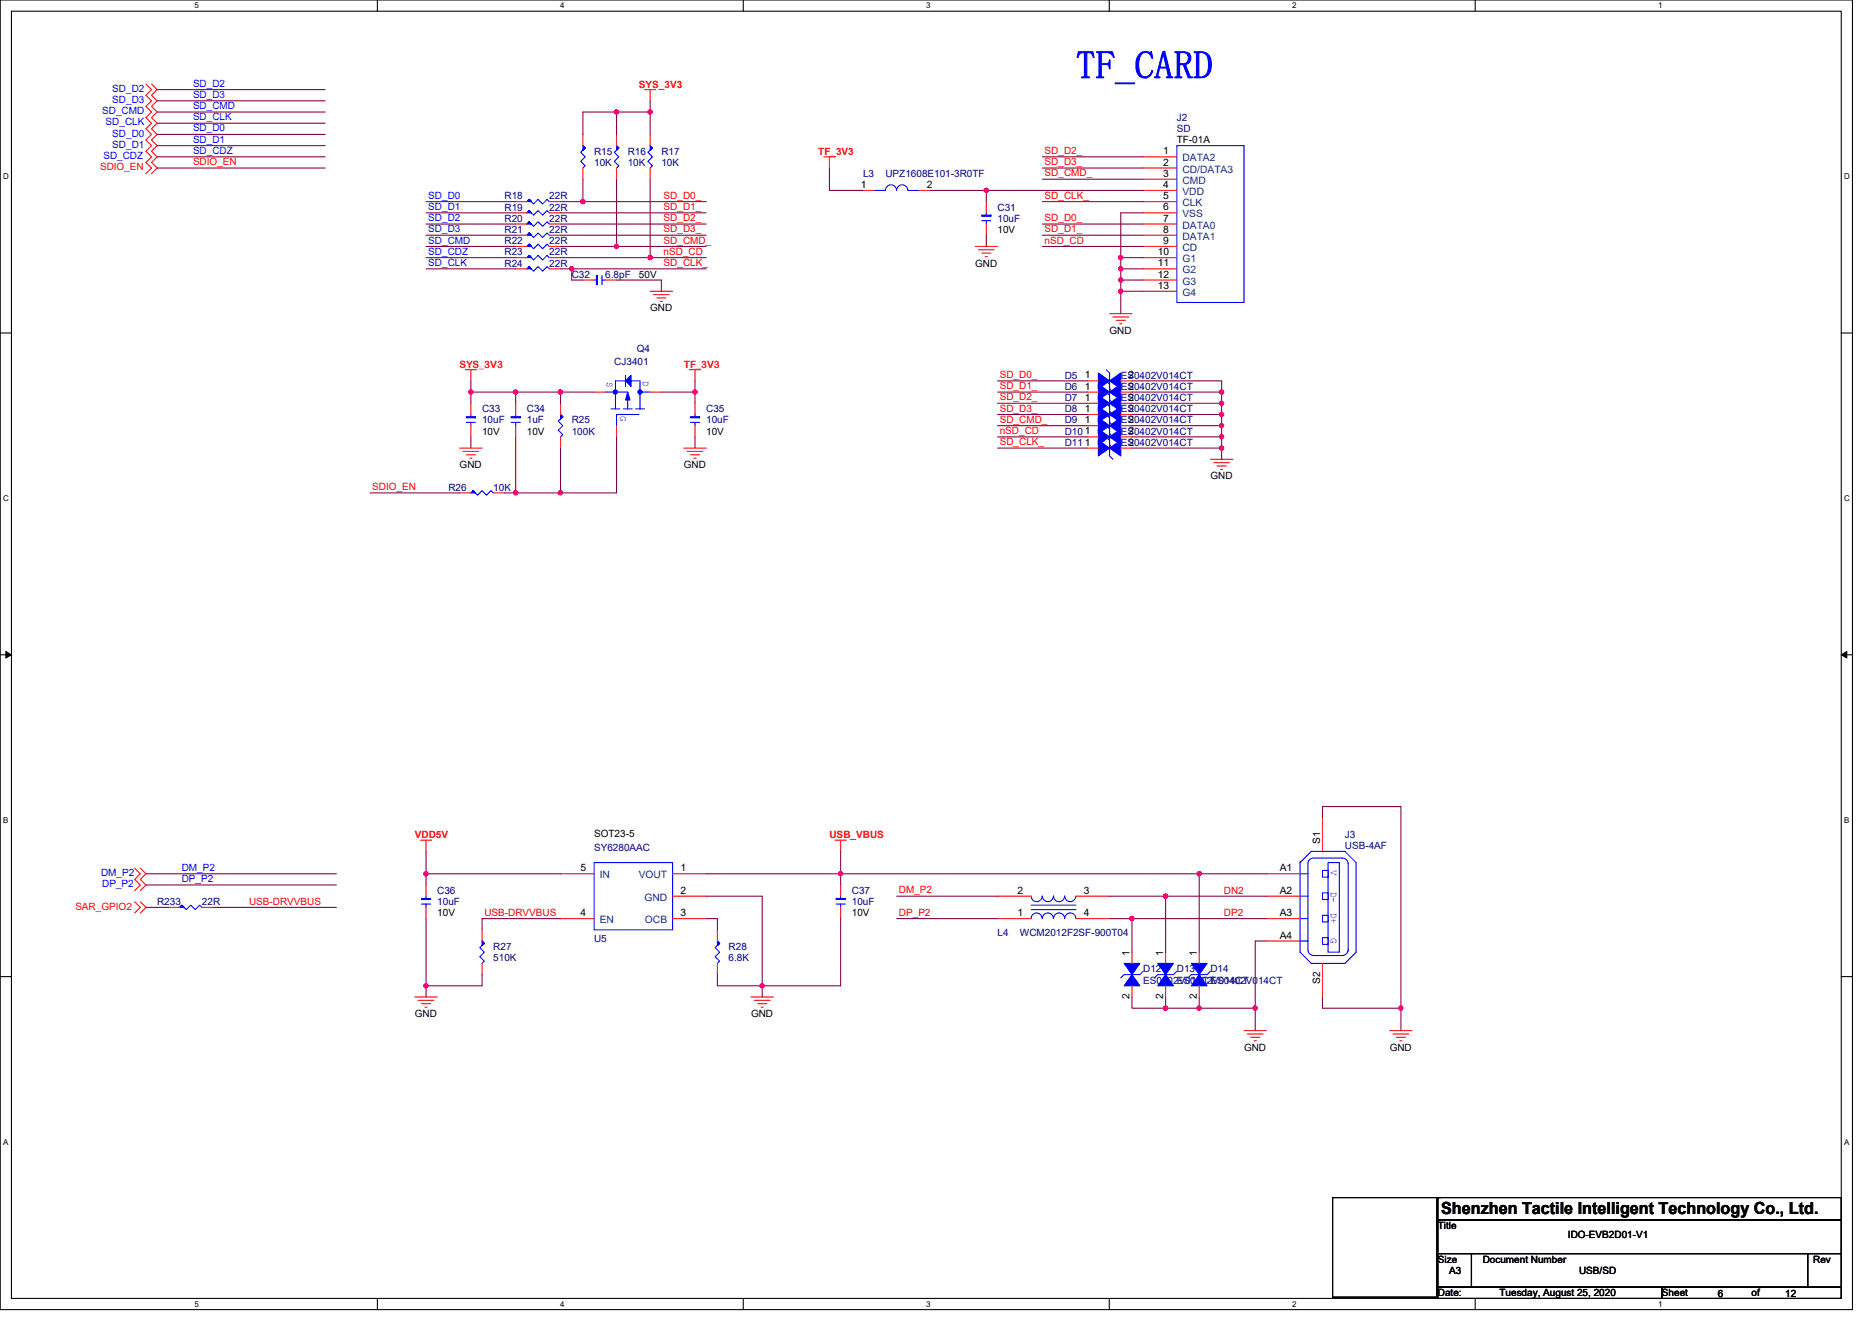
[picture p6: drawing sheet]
<svg xmlns="http://www.w3.org/2000/svg" width="297mm" height="210mm" viewBox="0 0 297 210" stroke-linecap="round" stroke-linejoin="round" font-family="sans-serif">
<path d="M0 0h293.9v207.9h-293.9zM1.8 1.8h290.4v204.3h-290.4z" fill="none" stroke="#000" stroke-width=".17"/>
<g fill="#fff">
<path d="M30.8 .2h.7v1.4h-.7z"/>
<path d="M30.8 206.3h.7v1.4h-.7z"/>
</g>
<path d="M59.9 0v1.8M59.9 206.1v1.8" fill="none" stroke="#000" stroke-width=".17"/>
<g fill="#fff">
<path d="M88.9 .2h.7v1.4h-.7z"/>
<path d="M88.9 206.3h.7v1.4h-.7z"/>
</g>
<path d="M117.9 0v1.8M117.9 206.1v1.8" fill="none" stroke="#000" stroke-width=".17"/>
<g fill="#fff">
<path d="M147 .2h.7v1.4h-.7z"/>
<path d="M147 206.3h.7v1.4h-.7z"/>
</g>
<path d="M176 0v1.8M176 206.1v1.8" fill="none" stroke="#000" stroke-width=".17"/>
<g fill="#fff">
<path d="M205 .2h.7v1.4h-.7z"/>
<path d="M205 206.3h.7v1.4h-.7z"/>
</g>
<path d="M234.1 0v1.8M234.1 206.1v1.8" fill="none" stroke="#000" stroke-width=".17"/>
<g fill="#fff">
<path d="M263.1 .2h.7v1.4h-.7z"/>
<path d="M263.1 206.3h.7v1.4h-.7z"/>
<path d="M.5 27.3h.9v1.4h-.9z"/>
<path d="M292.6 27.3h.9v1.4h-.9z"/>
<path d="M.5 78.4h.9v1.4h-.9z"/>
<path d="M292.6 78.4h.9v1.4h-.9z"/>
</g>
<path d="M0 52.9h1.8M292.2 52.9h1.7" fill="none" stroke="#000" stroke-width=".17"/>
<g fill="#fff">
<path d="M.5 129.5h.8v1.4h-.8z"/>
<path d="M292.6 129.5h.9v1.4h-.9z"/>
</g>
<path d="M0 103.9h1.8M292.2 103.9h1.7" fill="none" stroke="#000" stroke-width=".17"/>
<path d="M.9 103.4l.9 .5-.9 .5zM292.2 103.9l.8-.5v1z" fill="#000" stroke="#000" stroke-width=".16"/>
<g fill="#fff">
<path d="M.5 180.5h.8v1.4h-.8z"/>
<path d="M292.6 180.5h.9v1.4h-.9z"/>
</g>
<path d="M0 155h1.8M292.2 155h1.7M211.5 190.1h16.5v15.8h-16.5zM228.2 190.1h64v3.5h-64zM228.2 193.6h64v5.4h-64zM228.2 199h5.3v5.3h-5.3zM228.2 190.1h.5M233.5 199h53.3v5.3h-53.3zM286.8 199h5.4v5.3h-5.4zM228.2 204.3h35.5v1.8h-35.5zM263.7 204.3h28.5v1.8h-28.5z" fill="none" stroke="#000" stroke-width=".17"/>
<g fill="none" stroke="#f00" stroke-width=".17">
<path d="M23.2 13.3l.8 .9-.8 .9 .8 .9-.8 .9 .8 .9-.8 .9 .8 .9-.8 .8 .8 .9-.8 .9 .8 .9-.8 .9 .8 .9-.8 .9 .8 .9-.8 .9M24 13.3l.9 .9-.9 .9 .9 .9-.9 .9 .9 .9-.9 .9 .9 .9-.9 .8 .9 .9-.9 .9 .9 .9-.9 .9 .9 .9-.9 .9 .9 .9-.9 .9M102.3 14.2h1.8M103.2 14.2v1.8M81.8 39.1h1.8M81.8 32h1.8M81.8 33.8h1.8M81.8 35.6h1.8M81.8 37.3h1.8M87.2 39.1h1.7M87.2 32h1.7M87.2 33.8h1.7"/>
<path d="M87.2 35.6h1.7M87.2 37.3h1.7M92.5 21.3v1.8M92.5 26.7v1.7M97.8 21.3v1.8M97.8 26.7v1.7M103.2 21.3v1.8M103.2 26.7v1.7M130.7 24.9h1.8M131.6 24.9v1.8M136.9 30.2h1.8M145.8 30.2h1.8"/>
<path d="M154.7 39.1h3.6M155.3 39.6h2.5M156.5 32v1.8M156.5 35.6v1.7M181.4 26.7h5.3M181.4 28.4h5.3M181.4 30.2h5.3M181.4 32h5.3M181.4 33.8h5.3M181.4 35.6h5.3M181.4 37.3h5.3M181.4 39.1h5.3"/>
<path d="M181.4 24.9h5.3M73.8 58.7h1.8M74.7 58.7v1.8M81.8 40.9h1.8M81.8 42.7h1.8M87.2 40.9h1.7M87.2 42.7h1.7M92.5 44.4h1.8M96.1 44.4h1.7M103.2 46.2h3.5M103.7 46.8h2.5M104.2 47.3h1.5"/>
<path d="M104.8 47.8h.3M109.4 58.7h1.8M110.3 58.7v1.8M155.8 40.2h1.4M156.3 40.7h.4M176.1 49.8h3.5M176.6 50.3h2.5M177.1 50.8h1.5M177.7 51.4h.3M181.4 40.9h5.3M181.4 42.7h5.3M181.4 44.4h5.3"/>
<path d="M181.4 46.2h5.3M72.9 78.2h1.8M72.9 71.1h3.6M73.5 71.6h2.5M74 72.2h1.4M74.5 72.7h.4M74.7 64v1.8M74.7 67.6v1.7M78.3 78.2h1.7M81.8 64v1.8M81.8 67.6v1.7M88.9 64v1.8"/>
<path d="M88.9 69.3v1.8M94.3 62.2h1.8M97.8 67.6v1.7M103.2 62.2h1.7M108.5 71.1h3.6M109 71.6h2.5M109.6 72.2h1.4M110.1 72.7h.3M110.3 64v1.8M110.3 67.6v1.7M172.5 62.2h1.8M172.5 69.3h1.8"/>
<path d="M172.5 64h1.8M172.5 65.8h1.8M172.5 71.1h1.8M172.5 60.5h1.8M172.5 67.6h1.8M177.8 62.2h1.8M177.8 69.3h1.8M177.8 64h1.8M177.8 65.8h1.8M177.8 71.1h1.8M177.8 60.5h1.8M177.8 67.6h1.8"/>
<path d="M192.1 72.9h3.5M192.6 73.4h2.5M193.1 74h1.5M193.7 74.5h.3M21.4 137.8l.9 .9-.9 .9 .9 .9-.9 .9M22.3 137.8l.9 .9-.9 .9 .9 .9-.9 .9M66.7 133.3h1.8M67.6 133.3v1.8M88.9 138.7h5.4M106.7 138.7h5.4M132.5 133.3h1.8M133.4 133.3v1.8"/>
<path d="M201 138.7h5.3M209.8 129.8v5.3M21.4 143.1l.9 .9-.9 .9M22.3 143.1l.9 .9-.9 .9M26.7 144h1.8M32 144h1.8M65.8 158.2h3.6M66.4 158.8h2.5M66.9 159.3h1.4M67.4 159.9h.4M67.6 140.5v1.7M67.6 144v1.8"/>
<path d="M76.5 147.6v1.8M76.5 152.9v1.8M88.9 145.8h5.4M106.7 145.8h5.4M106.7 142.2h5.4M113.8 147.6v1.8M113.8 152.9v1.8M119.2 158.2h3.5M119.7 158.8h2.5M120.2 159.3h1.5M120.8 159.9h.3M133.4 140.5v1.7"/>
<path d="M133.4 144v1.8M158.3 145.8h5.3M158.3 142.2h5.3M170.7 142.2h5.4M170.7 145.8h5.4M179.6 151.1v1.8M179.6 156.5v1.7M185 151.1v1.8M185 156.5v1.7M190.3 151.1v1.8M190.3 156.5v1.7M201 142.2h5.3"/>
<path d="M201 145.8h5.3M201 149.4h5.3M209.8 152.9v5.3M197.4 163.6h3.6M197.9 164.1h2.5M198.5 164.6h1.4M199 165.2h.3M220.5 163.6h3.6M221 164.1h2.5M221.6 164.6h1.4M222.1 165.2h.4"/>
</g>
<g fill="#00f" stroke="#00f" stroke-width=".17">
<path d="M176.1 62.2l1.7-1.2v2.5z" fill-rule="evenodd"/>
<path d="M174.3 61l1.8 1.2-1.8 1.3z" fill-rule="evenodd"/>
<path d="M179.6 154.7l1.3 1.8h-2.5z" fill-rule="evenodd"/>
<path d="M178.4 152.9h2.5l-1.3 1.8z" fill-rule="evenodd"/>
<path d="M84 38.8l.3 .3h-.7l.4-.3 .3 .3z" fill-rule="evenodd"/>
<path d="M99.2 60.5l.9-.9v1.7z" fill-rule="evenodd"/>
<path d="M99.6 62.2l.4 1.3h-.8z" fill-rule="evenodd"/>
<path d="M176.1 69.3l1.7-1.2v2.5z" fill-rule="evenodd"/>
<path d="M174.3 68.1l1.8 1.2-1.8 1.3z" fill-rule="evenodd"/>
<path d="M155.8 34.1v.2h1.4v-.2z" fill-rule="evenodd"/>
<path d="M176.1 64l1.7-1.2v2.5z" fill-rule="evenodd"/>
<path d="M174.3 62.8l1.8 1.2-1.8 1.3z" fill-rule="evenodd"/>
<path d="M185 154.7l1.2 1.8h-2.5z" fill-rule="evenodd"/>
<path d="M183.7 152.9h2.5l-1.2 1.8z" fill-rule="evenodd"/>
<path d="M84 40.5l.3 .4h-.7l.4-.4 .3 .4z" fill-rule="evenodd"/>
<path d="M28.8 143.7l.4 .3h-.7l.3-.3 .4 .3z" fill-rule="evenodd"/>
<path d="M81.1 66.1v.2h1.4v-.2z" fill-rule="evenodd"/>
<path d="M97.8 23.1l.4 .4-.4 .3 .4-.3-.4 .3z" fill-rule="evenodd"/>
<path d="M66.9 142.6v.2h1.4v-.2z" fill-rule="evenodd"/>
<path d="M113.8 149.4l.4 .3-.4 .4 .4-.4-.4 .4z" fill-rule="evenodd"/>
<path d="M176.1 65.8l1.7-1.3v2.5z" fill-rule="evenodd"/>
<path d="M174.3 64.5l1.8 1.3-1.8 1.2z" fill-rule="evenodd"/>
<path d="M84 42.3l.3 .4h-.7l.4-.4 .3 .4z" fill-rule="evenodd"/>
<path d="M84 31.6l.3 .4h-.7l.4-.4 .3 .4z" fill-rule="evenodd"/>
<path d="M88.9 65.8l.4 .3-.4 .4 .4-.4-.4 .4z" fill-rule="evenodd"/>
<path d="M176.1 71.1l1.7-1.2v2.5z" fill-rule="evenodd"/>
<path d="M174.3 69.9l1.8 1.2-1.8 1.3z" fill-rule="evenodd"/>
<path d="M109.6 66.1v.2h1.4v-.2z" fill-rule="evenodd"/>
<path d="M94.6 43.7v1.5h.2v-1.5z" fill-rule="evenodd"/>
<path d="M84 33.4l.3 .4h-.7l.4-.4 .3 .4z" fill-rule="evenodd"/>
<path d="M75.1 77.9l.3 .3h-.7l.4-.3 .3 .3z" fill-rule="evenodd"/>
<path d="M190.3 154.7l1.2 1.8h-2.5z" fill-rule="evenodd"/>
<path d="M189 152.9h2.5l-1.2 1.8z" fill-rule="evenodd"/>
<path d="M84 35.2l.3 .4h-.7l.4-.4 .3 .4z" fill-rule="evenodd"/>
<path d="M103.2 23.1l.3 .4-.3 .3 .3-.3-.3 .3z" fill-rule="evenodd"/>
<path d="M132.7 142.6v.2h1.4v-.2z" fill-rule="evenodd"/>
<path d="M74 66.1v.2h1.4v-.2z" fill-rule="evenodd"/>
<path d="M76.5 149.4l.4 .3-.4 .4 .4-.4-.4 .4z" fill-rule="evenodd"/>
<path d="M176.1 60.5l1.7-1.3v2.5z" fill-rule="evenodd"/>
<path d="M174.3 59.2l1.8 1.3-1.8 1.2z" fill-rule="evenodd"/>
<path d="M84 37l.3 .3h-.7l.4-.3 .3 .3z" fill-rule="evenodd"/>
<path d="M92.5 23.1l.4 .4-.4 .3 .4-.3-.4 .3z" fill-rule="evenodd"/>
<path d="M176.1 67.6l1.7-1.3v2.5z" fill-rule="evenodd"/>
<path d="M174.3 66.3l1.8 1.3-1.8 1.2z" fill-rule="evenodd"/>
<circle cx="101.5" cy="62.2" r=".34"/>
<circle cx="97.6" cy="62.2" r=".34"/>
</g>
<g fill="none" stroke="#00f" stroke-width=".17">
<path d="M83.6 39.1l.4-.3 .7 .7 .7-.7 .7 .7 .7-.7 .4 .3M83.6 32l.4-.4 .7 .8 .7-.8 .7 .8 .7-.8 .4 .4M83.6 33.8l.4-.4 .7 .7 .7-.7 .7 .7 .7-.7 .4 .4M83.6 35.6l.4-.4 .7 .7 .7-.7 .7 .7 .7-.7 .4 .4M83.6 37.3l.4-.3 .7 .7 .7-.7 .7 .7 .7-.7 .4 .3M92.5 23.1l.4 .4-.8 .7 .8 .7-.8 .7 .8 .7-.4 .4M97.8 23.1l.4 .4-.7 .7 .7 .7-.7 .7 .7 .7-.4 .4M103.2 23.1l.3 .4-.7 .7 .7 .7-.7 .7 .7 .7-.3 .4M138.7 30.2h1.8M140.5 30.2a.88 .88 0 0 1 .9-.9 .88 .88 0 0 1 .9 .9M142.3 30.2a.88 .88 0 0 1 .9-.9 .88 .88 0 0 1 .8 .9M144.1 30.2h1.7"/>
<path d="M155.8 35h1.4M156.5 35v.6M156.5 33.8v.3M186.7 23.1h10.7v24.9h-10.7zM83.6 40.9l.4-.4 .7 .8 .7-.8 .7 .8 .7-.8 .4 .4M83.6 42.7l.4-.4 .7 .7 .7-.7 .7 .7 .7-.7 .4 .4M94.3 44.4h.3M95.5 44.4h.6M95.5 43.7v1.5M99.2 59.6v1.7M175.5 58.7l.6 .5v2.5l.5 .5M74 67h1.4"/>
<path d="M74.7 78.2l.4-.3 .7 .7 .7-.7 .7 .7 .7-.7 .4 .3M74.7 67v.6M74.7 65.8v.3M81.1 67h1.4M81.8 67v.6M81.8 65.8v.3M88.9 65.8l.4 .3-.7 .7 .7 .8-.7 .7 .7 .7-.4 .3M96.1 62.2h3.5M96.9 64.9h1.5M98.9 64.9h1.4M99.2 60.5h-1.5v4.4M99.6 63.1v1.8"/>
<path d="M100.1 60.5h1.5v4.4M100.9 64.9h1.4M101.4 65.8h-3.6v1.8M101.6 62.2h1.6M109.6 67h1.4M110.3 67v.6M110.3 65.8v.3M175.5 60.5l.6 .5v2.5l.5 .5M175.5 67.6l.6 .5v2.5l.5 .5M175.5 62.2l.6 .6v2.5l.5 .5M175.5 64l.6 .5v2.5l.5 .6M175.5 69.3l.6 .6v2.5l.5 .5"/>
<path d="M175.5 65.8l.6 .5v2.5l.5 .5M94.3 136.9h12.4v10.7h-12.4zM206.3 136.7v14.4l1.8 1.8h5.3l1.8-1.8v-14.2l-1.8-1.8h-5.3l-1.8 1.8M206.3 138.7h1.2M207.5 137.1v13.7M209.8 138.2h.9v1h-.9zM210.7 136.9h1.8v14.2h-1.8zM213.9 137.1a.88 .88 0 0 0-.9-.9h-4.6a.86 .86 0 0 0-.9 .9M213.9 137.1v13.9M28.5 144l.3-.3 .7 .7 .8-.7 .7 .7 .7-.7 .3 .3M66.9 143.5h1.4M67.6 143.5v.5"/>
<path d="M67.6 142.2v.4M76.5 149.4l.4 .3-.8 .7 .8 .7-.8 .7 .8 .7-.4 .4M113.8 149.4l.4 .3-.7 .7 .7 .7-.7 .7 .7 .7-.4 .4M132.7 143.5h1.4M133.4 143.5v.5M133.4 142.2v.4M163.6 143.7h7.1M163.6 144.4h7.1M163.6 142.2a.88 .88 0 0 0 .9 .9 .88 .88 0 0 0 .9-.9 .89 .89 0 0 0 .9 .9 .89 .89 0 0 0 .9-.9 .89 .89 0 0 0 .8 .9 .89 .89 0 0 0 .9-.9M168.9 145.8a.89 .89 0 0 0-.9-.9 .89 .89 0 0 0-.9 .9 .89 .89 0 0 0-.8-.9 .89 .89 0 0 0-.9 .9 .88 .88 0 0 0-.9-.9 .88 .88 0 0 0-.9 .9M170.7 145.8a.88 .88 0 0 0-.9-.9 .88 .88 0 0 0-.9 .9M170.7 142.2a.88 .88 0 0 1-.9 .9 .88 .88 0 0 1-.9-.9"/>
<path d="M181.4 154.2l-.5 .5h-2.5l-.6 .5M186.7 154.2l-.5 .5h-2.5l-.5 .5M192.1 154.2l-.6 .5h-2.5l-.5 .5M206.3 142.2h1.2M206.3 145.8h1.2M206.3 149.4h1.2M207.5 150.7a.88 .88 0 0 0 .9 .9l4.8 .1M209.8 141.7h.9v1.1h-.9zM209.8 148.8h.9v1.1h-.9zM209.8 145.3h.9v1h-.9zM213.9 150.7a.89 .89 0 0 1-.9 .9"/>
</g>
<g fill="none" stroke="#800040" stroke-width=".17">
<path d="M24.9 19.6h26.7M24.9 17.8h26.7M24.9 16h26.7M24.9 14.2h26.7M97.8 17.8h5.4M97.8 17.8h-5.3v3.5M97.8 17.8v3.5M103.2 17.8v3.5M103.2 16v1.8M24.9 24.9h26.7M24.9 23.1h26.7M24.9 21.3h26.7"/>
<path d="M24.9 26.7h26.7M67.6 35.6h14.2M67.6 37.3h14.2M67.6 32h14.2M67.6 33.8h14.2M67.6 39.1h14.2M88.9 39.1h8.9M88.9 32h3.6M88.9 33.8h23.2M88.9 35.6h23.2M88.9 37.3h23.2M92.5 28.4v3.6"/>
<path d="M92.5 32h19.6M97.8 28.4v10.7M97.8 39.1h14.3M103.2 28.4v12.5M131.6 26.7v3.5h5.3M147.6 30.2h8.9v1.8M156.5 30.2h24.9M156.5 37.3v1.8M165.4 24.9h16M165.4 26.7h16M165.4 28.4h16M165.4 32h16"/>
<path d="M165.4 35.6h16M165.4 37.3h16M165.4 39.1h16M181.4 33.8h-3.6v7.1M67.6 42.7h14.2M67.6 40.9h14.2M88.9 40.9h14.3M88.9 42.7h1.8M90.7 42.7v1.7h1.8M90.7 42.7h21.4M97.8 44.4h7.1v1.8M103.2 40.9h8.9"/>
<path d="M177.8 40.9h3.6M177.8 46.2h3.6M177.8 44.4h3.6M177.8 42.7h3.6M177.8 40.9v1.8M177.8 44.4v1.8M177.8 42.7v1.7M177.8 46.2v3.6M58.7 78.2h14.2M74.7 62.2v1.8M74.7 62.2h7.1M74.7 69.3v1.8"/>
<path d="M74.7 60.5v1.7M80 78.2h1.8M81.8 78.2h7.1M81.8 62.2v1.8M81.8 69.3v8.9M81.8 62.2h7.1M88.9 71.1v7.1M88.9 62.2h5.4M88.9 62.2v1.8M97.8 69.3v8.9h-8.9M104.9 62.2h5.4M110.3 60.5v3.5"/>
<path d="M110.3 69.3v1.8M158.3 67.6h14.2M158.3 62.2h14.2M158.3 64h14.2M158.3 65.8h14.2M158.3 69.3h14.2M158.3 71.1h14.2M158.3 60.5h14.2M179.6 60.5h14.2v1.7M179.6 71.1h14.2M179.6 69.3h14.2M179.6 67.6h14.2"/>
<path d="M179.6 65.8h14.2M179.6 64h14.2M179.6 62.2h14.2v1.8M193.8 69.3v3.6M193.8 67.6v1.7M193.8 65.8v1.8M193.8 64v1.8M23.2 138.7h30.2M67.6 138.7h21.3M67.6 138.7v1.8M67.6 135.1v3.6M112.1 138.7h21.3"/>
<path d="M133.4 138.7v1.8M133.4 135.1v3.6M133.4 138.7h56.9M201 138.7h-10.7v12.4M209.8 129.8v-1.8h12.5v32h-12.5v-1.8M23.2 144h3.5M23.2 140.5h30.2M33.8 144h19.6M67.6 145.8v10.7M67.6 156.5v1.7M76.5 154.7v1.8h-8.9M88.9 145.8h-12.4v1.8"/>
<path d="M112.1 145.8h1.7v1.8M112.1 142.2h8.8v14.3M113.8 154.7v1.8h7.1M120.9 156.5v1.7M133.4 145.8v10.7h-12.5M142.3 145.8h16M142.3 142.2h16M176.1 142.2h8.9M176.1 145.8h3.5M179.6 145.8h21.4M179.6 158.2v1.8h5.4M179.6 145.8v5.3"/>
<path d="M185 142.2h16M185 142.2v8.9M185 158.2v1.8M190.3 158.2v1.8h8.9M201 149.4h-1.8v10.6M185 160h5.3M199.2 160v3.6M222.3 160v3.6"/>
</g>
<g fill="#f0f" stroke="#f0f" stroke-width=".17">
<circle cx="97.8" cy="39.1" r=".35"/>
<circle cx="193.8" cy="71.1" r=".35"/>
<circle cx="193.8" cy="69.3" r=".35"/>
<circle cx="193.8" cy="67.6" r=".35"/>
<circle cx="193.8" cy="65.8" r=".35"/>
<circle cx="193.8" cy="64" r=".35"/>
<circle cx="193.8" cy="62.2" r=".35"/>
<circle cx="177.8" cy="46.2" r=".35"/>
<circle cx="177.8" cy="44.4" r=".35"/>
<circle cx="177.8" cy="42.7" r=".35"/>
<circle cx="177.8" cy="40.9" r=".35"/>
<circle cx="156.5" cy="30.2" r=".35"/>
<circle cx="103.2" cy="40.9" r=".35"/>
<circle cx="97.8" cy="17.8" r=".35"/>
<circle cx="103.2" cy="17.8" r=".35"/>
<circle cx="90.7" cy="42.7" r=".35"/>
<circle cx="67.6" cy="138.7" r=".35"/>
<circle cx="67.6" cy="156.5" r=".35"/>
<circle cx="120.9" cy="156.5" r=".35"/>
<circle cx="133.4" cy="138.7" r=".35"/>
<circle cx="190.3" cy="138.7" r=".35"/>
<circle cx="179.6" cy="145.8" r=".35"/>
<circle cx="184.9" cy="142.2" r=".35"/>
<circle cx="199.2" cy="160" r=".35"/>
<circle cx="184.9" cy="160" r=".35"/>
<circle cx="190.3" cy="160" r=".35"/>
<circle cx="222.3" cy="160" r=".35"/>
<circle cx="88.9" cy="62.2" r=".35"/>
<circle cx="81.8" cy="62.2" r=".35"/>
<circle cx="74.7" cy="62.2" r=".35"/>
<circle cx="110.3" cy="62.2" r=".35"/>
<circle cx="81.8" cy="78.2" r=".35"/>
<circle cx="88.9" cy="78.2" r=".35"/>
<circle cx="92.5" cy="32" r=".35"/>
</g>
<text font-size="6.2" fill="#00f" x="170.7" y="12.4">TF_CARD</text>
<text font-size="2.6" x="228.7" y="192.7">Shenzhen Tactile Intelligent Technology Co., Ltd.</text>
<g font-size="1.6" fill="#00f">
<text x="17.8" y="16.4">SD_D3</text>
<text x="17.8" y="14.6">SD_D2</text>
<text x="30.6" y="17.3">SD_CMD</text>
<text x="30.6" y="15.5">SD_D3</text>
<text x="30.6" y="13.8">SD_D2</text>
<text x="16.2" y="18.1">SD_CMD</text>
<text x="16.8" y="19.9">SD_CLK</text>
<text x="17.8" y="21.7">SD_D0</text>
<text x="17.8" y="23.5">SD_D1</text>
<text x="30.6" y="22.6">SD_D1</text>
<text x="30.6" y="20.9">SD_D0</text>
<text x="30.6" y="19.1">SD_CLK</text>
<text x="16.4" y="25.3">SD_CDZ</text>
<text x="30.6" y="24.4">SD_CDZ</text>
<text x="68" y="35.1">SD_D2</text>
<text x="68" y="31.5">SD_D0</text>
<text x="68" y="33.3">SD_D1</text>
<text x="68" y="36.9">SD_D3</text>
<text x="68" y="38.7">SD_CMD</text>
<text x="68" y="40.4">SD_CDZ</text>
<text x="68" y="42.2">SD_CLK</text>
<text x="96.3" y="60.6" transform="rotate(90 96.3 60.6)">S</text>
<text x="98.4" y="66" transform="rotate(90 98.4 66)">G</text>
<text x="102" y="60.5" transform="rotate(90 102 60.5)">D</text>
<text x="16" y="139">DM_P2</text>
<text x="16.2" y="140.8">DP_P2</text>
<text x="28.8" y="138.2">DM_P2</text>
<text x="28.8" y="140">DP_P2</text>
<text x="211.2" y="138.2" transform="rotate(90 211.2 138.2)">V</text>
<text x="211.2" y="141.5" transform="rotate(90 211.2 141.5)">D-</text>
<text x="211.2" y="144.9" transform="rotate(90 211.2 144.9)">D+</text>
<text x="211.2" y="148.8" transform="rotate(90 211.2 148.8)">G</text>
</g>
<g font-size="1.6" fill="#f00">
<text x="101.4" y="13.9">SYS_3V3</text>
<text x="15.9" y="27">SDIO_EN</text>
<text x="30.6" y="26.2">SDIO_EN</text>
<text x="129.8" y="24.6">TF_3V3</text>
<text x="165.8" y="24.4">SD_D2_</text>
<text x="165.8" y="26.2">SD_D3_</text>
<text x="165.8" y="28">SD_CMD_</text>
<text x="105.3" y="33.3">SD_D1_</text>
<text x="105.3" y="35.1">SD_D2_</text>
<text x="105.3" y="31.5">SD_D0_</text>
<text x="165.8" y="31.5">SD_CLK_</text>
<text x="165.8" y="35.1">SD_D0_</text>
<text x="105.3" y="38.7">SD_CMD_</text>
<text x="105.3" y="36.9">SD_D3_</text>
<text x="105.3" y="40.4">nSD_CD</text>
<text x="165.8" y="36.9">SD_D1_</text>
<text x="165.8" y="38.7">nSD_CD</text>
<text x="105.3" y="42.2">SD_CLK_</text>
<text x="72.9" y="58.4">SYS_3V3</text>
<text x="108.5" y="58.4">TF_3V3</text>
<text x="158.6" y="60">SD_D0_</text>
<text x="158.6" y="61.8">SD_D1_</text>
<text x="158.6" y="63.5">SD_D2_</text>
<text x="158.6" y="65.3">SD_D3_</text>
<text x="158.6" y="67.1">SD_CMD_</text>
<text x="158.6" y="68.9">nSD_CD</text>
<text x="158.6" y="70.7">SD_CLK_</text>
<text x="59.1" y="77.8">SDIO_EN</text>
<text x="65.8" y="133.1">VDD5V</text>
<text x="131.6" y="133.1">USB_VBUS</text>
<text x="39.5" y="143.7">USB-DRVVBUS</text>
<text x="142.6" y="141.8">DM_P2</text>
<text x="194.2" y="141.9">DN2</text>
<text x="12" y="144.4">SAR_GPIO2</text>
<text x="76.9" y="145.4">USB-DRVVBUS</text>
<text x="142.6" y="145.3">DP_P2</text>
<text x="194.2" y="145.4">DP2</text>
</g>
<g font-size="1.6" fill="#000080">
<text x="186.7" y="19.2">J2</text>
<text x="186.7" y="21">SD</text>
<text x="94.3" y="24.5">R15</text>
<text x="94.3" y="26.3">10K</text>
<text x="99.6" y="24.5">R16</text>
<text x="99.6" y="26.3">10K</text>
<text x="104.9" y="24.5">R17</text>
<text x="104.9" y="26.3">10K</text>
<text x="136.9" y="28.1">L3</text>
<text x="140.5" y="28.1">UPZ1608E101-3R0TF</text>
<text x="80" y="31.6">R18</text>
<text x="80" y="33.4">R19</text>
<text x="80" y="35.2">R20</text>
<text x="87.2" y="31.6">22R</text>
<text x="87.2" y="33.4">22R</text>
<text x="87.2" y="35.2">22R</text>
<text x="158.3" y="33.4">C31</text>
<text x="158.3" y="35.2">10uF</text>
<text x="80" y="38.8">R22</text>
<text x="80" y="40.5">R23</text>
<text x="80" y="37">R21</text>
<text x="87.2" y="38.8">22R</text>
<text x="87.2" y="40.5">22R</text>
<text x="87.2" y="37">22R</text>
<text x="80" y="42.3">R24</text>
<text x="87.2" y="42.3">22R</text>
<text x="90.7" y="44.1">C32</text>
<text x="96.1" y="44.1">6.8pF</text>
<text x="97.5" y="58">CJ3401</text>
<text x="101" y="55.8">Q4</text>
<text x="76.5" y="65.4">C33</text>
<text x="83.6" y="65.4">C34</text>
<text x="112.1" y="65.4">C35</text>
<text x="168.9" y="61.9">D6</text>
<text x="168.9" y="63.6">D7</text>
<text x="168.9" y="65.4">D8</text>
<text x="168.9" y="60.1">D5</text>
<text x="177.8" y="61.9">ES0402V014CT</text>
<text x="177.8" y="63.6">ES0402V014CT</text>
<text x="177.8" y="65.4">ES0402V014CT</text>
<text x="177.8" y="60.1">ES0402V014CT</text>
<text x="76.5" y="67.2">10uF</text>
<text x="83.6" y="67.2">1uF</text>
<text x="90.7" y="67.2">R25</text>
<text x="90.7" y="69">100K</text>
<text x="112.1" y="67.2">10uF</text>
<text x="168.9" y="69">D10</text>
<text x="168.9" y="70.8">D11</text>
<text x="168.9" y="67.2">D9</text>
<text x="177.8" y="69">ES0402V014CT</text>
<text x="177.8" y="70.8">ES0402V014CT</text>
<text x="177.8" y="67.2">ES0402V014CT</text>
<text x="71.2" y="77.9">R26</text>
<text x="78.3" y="77.9">10K</text>
<text x="94.3" y="135.1">SY6280AAC</text>
<text x="213.4" y="134.8">USB-4AF</text>
<text x="213.4" y="133">J3</text>
<text x="24.9" y="143.7">R233</text>
<text x="32" y="143.7">22R</text>
<text x="69.4" y="141.9">C36</text>
<text x="69.4" y="143.7">10uF</text>
<text x="135.2" y="141.9">C37</text>
<text x="135.2" y="143.7">10uF</text>
<text x="94.3" y="149.5">U5</text>
<text x="158.3" y="148.6">L4</text>
<text x="161.8" y="148.6">WCM2012F2SF-900T04</text>
<text x="78.3" y="150.8">R27</text>
<text x="78.3" y="152.5">510K</text>
<text x="115.6" y="150.8">R28</text>
<text x="115.6" y="152.5">6.8K</text>
<text x="181.4" y="154.3">D12</text>
<text x="186.7" y="154.3">D13</text>
<text x="192.1" y="154.3">D14</text>
<text x="181.4" y="156.1">ES0402V014CT</text>
<text x="186.7" y="156.1">ES0402V014CT</text>
<text x="192.1" y="156.1">ES0402V014CT</text>
</g>
<g font-size="1.6">
<text x="186.7" y="22.8">TF-01A</text>
<text x="136.6" y="29.8">1</text>
<text x="147.1" y="29.8">2</text>
<text x="184.6" y="26.3">2</text>
<text x="184.6" y="28.1">3</text>
<text x="184.6" y="29.8">4</text>
<text x="184.6" y="24.5">1</text>
<text x="184.6" y="31.6">5</text>
<text x="184.6" y="33.4">6</text>
<text x="184.6" y="35.2">7</text>
<text x="158.3" y="37">10V</text>
<text x="183.7" y="40.5">10</text>
<text x="184.6" y="37">8</text>
<text x="184.6" y="38.7">9</text>
<text x="101.4" y="44.1">50V</text>
<text x="154.7" y="42.3">GND</text>
<text x="183.7" y="42.3">11</text>
<text x="183.7" y="44.1">12</text>
<text x="183.7" y="45.8">13</text>
<text x="103.2" y="49.4">GND</text>
<text x="176.1" y="53">GND</text>
<text x="172.1" y="61.8">1</text>
<text x="172.1" y="63.6">1</text>
<text x="172.1" y="65.4">1</text>
<text x="172.1" y="60.1">1</text>
<text x="179.1" y="61.8">2</text>
<text x="179.1" y="63.6">2</text>
<text x="179.1" y="65.4">2</text>
<text x="179.1" y="60.1">2</text>
<text x="76.5" y="69">10V</text>
<text x="83.6" y="69">10V</text>
<text x="112.1" y="69">10V</text>
<text x="172.1" y="69">1</text>
<text x="172.1" y="70.7">1</text>
<text x="172.1" y="67.2">1</text>
<text x="179.1" y="69">2</text>
<text x="179.1" y="70.7">2</text>
<text x="179.1" y="67.2">2</text>
<text x="72.9" y="74.3">GND</text>
<text x="108.5" y="74.3">GND</text>
<text x="192.1" y="76.1">GND</text>
<text x="94.3" y="132.8">SOT23-5</text>
<text x="209.5" y="133.9" transform="rotate(-90 209.5 133.9)">S1</text>
<text x="92.1" y="138.3">5</text>
<text x="108" y="138.3">1</text>
<text x="108" y="141.9">2</text>
<text x="161.5" y="141.9">2</text>
<text x="172" y="141.9">3</text>
<text x="203.1" y="138.3">A1</text>
<text x="203.1" y="141.9">A2</text>
<text x="69.4" y="145.4">10V</text>
<text x="92.1" y="145.4">4</text>
<text x="108" y="145.4">3</text>
<text x="135.2" y="145.4">10V</text>
<text x="161.5" y="145.4">1</text>
<text x="172" y="145.4">4</text>
<text x="203.1" y="145.4">A3</text>
<text x="203.1" y="149">A4</text>
<text x="179.2" y="151.7" transform="rotate(-90 179.2 151.7)">1</text>
<text x="184.6" y="151.7" transform="rotate(-90 184.6 151.7)">1</text>
<text x="189.9" y="151.7" transform="rotate(-90 189.9 151.7)">1</text>
<text x="65.8" y="161.4">GND</text>
<text x="119.2" y="161.4">GND</text>
<text x="179.2" y="158.6" transform="rotate(-90 179.2 158.6)">2</text>
<text x="184.6" y="158.6" transform="rotate(-90 184.6 158.6)">2</text>
<text x="189.9" y="158.6" transform="rotate(-90 189.9 158.6)">2</text>
<text x="209.5" y="156.1" transform="rotate(-90 209.5 156.1)">S2</text>
<text x="197.4" y="166.8">GND</text>
<text x="220.5" y="166.8">GND</text>
<text x="228.2" y="195.1">Title</text>
<text x="248.8" y="196.5">IDO-EVB2D01-V1</text>
<text x="228.2" y="200.4">Size</text>
<text x="229.9" y="202.2">A3</text>
<text x="235.3" y="200.4">Document Number</text>
<text x="250.6" y="202.2">USB/SD</text>
<text x="287.7" y="200.4">Rev</text>
<text x="228.2" y="205.7">Date:</text>
<text x="237.9" y="205.7">Tuesday, August 25, 2020</text>
<text x="263.7" y="205.7">Sheet</text>
<text x="272.6" y="205.9">6</text>
<text x="277.9" y="205.7">of</text>
<text x="283.3" y="205.9">12</text>
</g>
<g font-size="1.6" fill="#004080">
<text x="187.6" y="27.4">CD/DATA3</text>
<text x="187.6" y="29.2">CMD</text>
<text x="187.6" y="25.6">DATA2</text>
<text x="187.6" y="30.9">VDD</text>
<text x="187.6" y="32.7">CLK</text>
<text x="187.6" y="34.5">VSS</text>
<text x="187.6" y="36.3">DATA0</text>
<text x="187.6" y="38.1">DATA1</text>
<text x="187.6" y="39.8">CD</text>
<text x="187.6" y="41.6">G1</text>
<text x="187.6" y="43.4">G2</text>
<text x="187.6" y="45.2">G3</text>
<text x="187.6" y="46.9">G4</text>
<text x="95.2" y="139.4">IN</text>
<text x="101.3" y="139.4">VOUT</text>
<text x="102.3" y="143">GND</text>
<text x="95.2" y="146.5">EN</text>
<text x="102.3" y="146.5">OCB</text>
</g>
<g font-size="1.3">
<text x="30.8" y="1.3">5</text>
<text x="88.9" y="1.3">4</text>
<text x="147" y="1.3">3</text>
<text x="205" y="1.3">2</text>
<text x="263.1" y="1.3">1</text>
<text x=".5" y="28.4">D</text>
<text x="292.6" y="28.4">D</text>
<text x=".5" y="79.5">C</text>
<text x="292.6" y="79.5">C</text>
<text x=".5" y="130.6">B</text>
<text x="292.6" y="130.6">B</text>
<text x=".5" y="181.7">A</text>
<text x="292.6" y="181.7">A</text>
<text x="30.8" y="207.4">5</text>
<text x="88.9" y="207.4">4</text>
<text x="147" y="207.4">3</text>
<text x="205" y="207.4">2</text>
<text x="263.1" y="207.4">1</text>
</g>
</svg>
